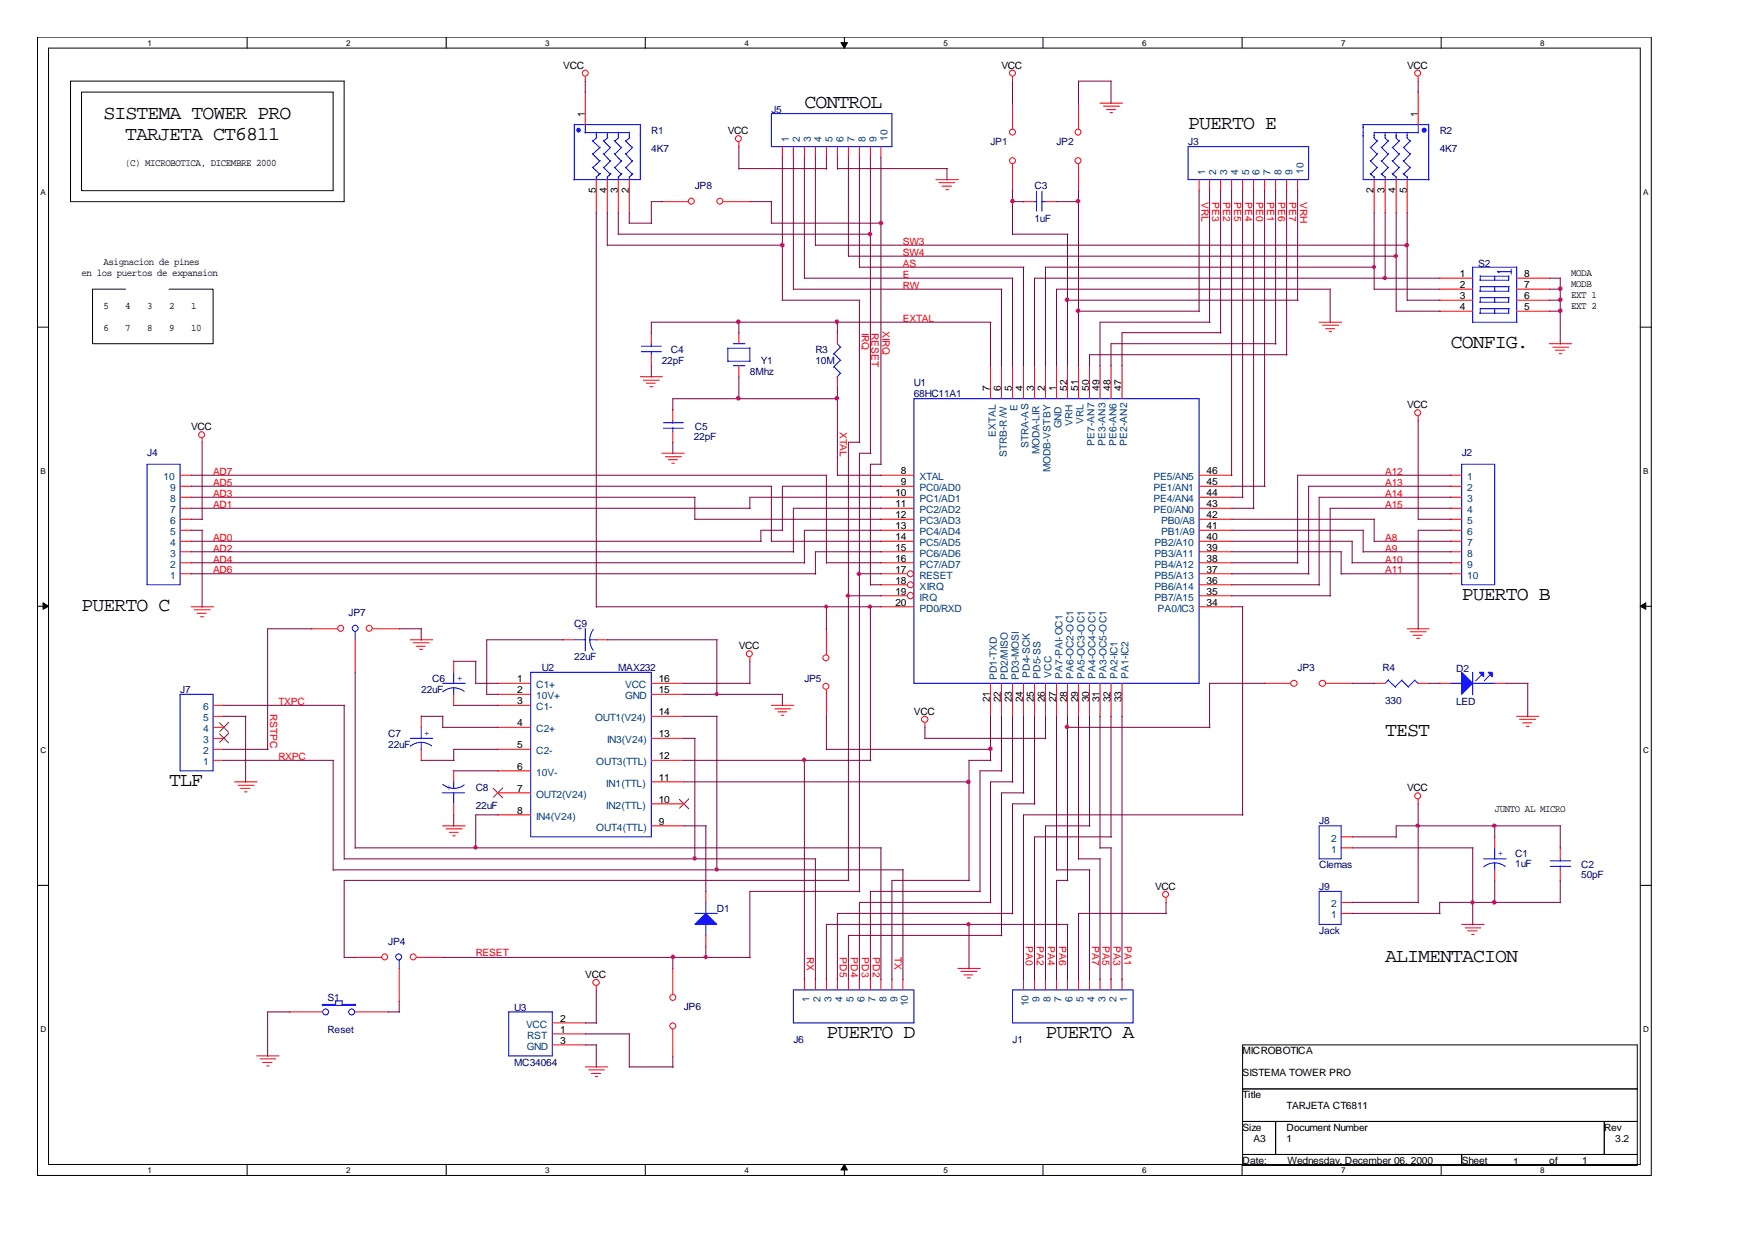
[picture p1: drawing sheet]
<svg xmlns="http://www.w3.org/2000/svg" width="297mm" height="210mm" viewBox="0 0 297 210" stroke-linecap="round" stroke-linejoin="round" font-family="sans-serif">
<g fill="none" stroke="#000" stroke-width=".17">
<path d="M6.3 6.3h273.2v192.7h-273.2zM8.2 8.1h269.4v189h-269.4zM11.9 13.7h46.4v20.4h-46.4zM13.8 15.6h42.6v16.7h-42.6zM41.8 6.3v1.8M75.5 6.3v1.8M109.2 6.3v1.8M142.9 6.3v1.8M176.5 6.3v1.8M210.2 6.3v1.8M243.9 6.3v1.8M6.3 55.4h1.9"/>
<path d="M21.3 49h-5.6v9.2h20.4v-9.2h-7.5M277.6 55.4h1.9M6.3 102.6h1.9M277.6 102.6h1.9M6.3 149.9h1.9M277.6 149.9h1.9M210.3 176.9h66.8v20.4h-66.8zM41.8 197.1v1.9M75.5 197.1v1.9M109.2 197.1v1.9M142.9 197.1v1.9M176.5 197.1v1.9"/>
<path d="M210.2 197.1v1.9M210.3 184.3h66.8M210.3 189.8h66.8M210.3 195.4h66.8M215.9 189.8v5.6M243.9 197.1v1.9M247.4 195.4v1.9M271.5 189.8v5.6"/>
</g>
<g fill="#000" stroke="#000" stroke-width=".17">
<path d="M142.3 7.2h1.1l-.5 .9z" fill-rule="evenodd"/>
<path d="M7.3 102l.9 .6-.9 .5z" fill-rule="evenodd"/>
<path d="M277.6 102.6l1-.6v1.1z" fill-rule="evenodd"/>
<path d="M142.9 197.1l.5 .9h-1.1z" fill-rule="evenodd"/>
</g>
<g fill="none" stroke="#f00" stroke-width=".17">
<path d="M99.1 13v.8M99.1 15.5v5.6M171.4 13v.8M171.4 17.4v4.5M182.5 17.4v4.5M186.2 17.5h3.8M186.8 18h2.7M187.3 18.6h1.5M187.9 19.1h.4M240 13v.8M240 15.5v5.6M100.9 30.4v5.7"/>
<path d="M102.8 30.4v5.7M104.6 30.4v5.7M106.5 30.4v5.7M111.9 34.1h4.6M122.4 34.1h4.6M125.1 24.1v.8M132.4 24.8v2M134.3 24.8v2M136.1 24.8v2M138 24.8v2M139.9 24.8v2M141.7 24.8v2"/>
<path d="M143.6 24.8v2M145.5 24.8v2M147.3 24.8v2M149.1 24.8v2M158.4 30.4h3.8M158.9 30.9h2.7M159.4 31.5h1.6M160.1 32.1h.4M171.4 27.8v4.6M173.1 34.1h2M177 34.1h1.9M182.5 27.8v4.6"/>
<path d="M202.9 30.4v2M204.7 30.4v2M206.6 30.4v2M208.4 30.4v2M210.3 30.4v2M212.2 30.4v2M214 30.4v2M215.9 30.4v2M217.8 30.4v2M219.6 30.4v2M232.6 30.4v5.7M234.4 30.4v5.7"/>
<path d="M236.3 30.4v5.7M238.2 30.4v5.7M110.2 56.2v2M125.1 56.2v2M141.7 56.2v2M223.3 54.5h3.8M223.9 55h2.7M224.4 55.6h1.5M225 56.1h.4M243.6 47.1h5.7M243.6 49h5.7M243.6 50.8h5.7"/>
<path d="M243.6 52.7h5.7M256.7 47.1h5.6M256.7 49h5.6M256.7 50.8h5.6M256.7 52.7h5.6M262.2 58.2h3.8M262.8 58.8h2.7M263.2 59.3h1.6M263.9 59.9h.4M34.2 74.2v.7M108.4 63.8h3.7M108.9 64.4h2.7"/>
<path d="M109.4 64.9h1.5M110 65.5h.5M110.2 60v2M112 76.7h3.8M112.6 77.3h2.7M113.1 77.8h1.5M113.7 78.4h.4M113.9 69.3v1.9M113.9 73.1v1.8M125.1 61.9v2M141.7 63.8v1.9M167.6 61.8v5.7"/>
<path d="M169.5 61.8v5.7M171.4 61.8v5.7M173.2 61.8v5.7M175.1 61.8v5.7M177 61.8v5.7M178.8 61.8v5.7M180.7 61.8v5.7M182.5 61.8v5.7M184.4 61.8v5.7M186.2 61.8v5.7M188 61.8v5.7M189.9 61.8v5.7"/>
<path d="M240 70.5v.8M30.5 80.4h1.9M30.5 82.3h1.9M30.5 84.2h1.9M30.5 86h1.9M30.5 87.9h1.9M30.5 89.8h1.9M30.5 91.6h1.9M30.5 93.4h1.9M30.5 95.3h1.9M30.5 97.1h1.9M149 80.4h5.7"/>
<path d="M149 82.3h5.7M149 84.2h5.7M149 86h5.7M149 87.9h5.7M149 89.8h5.7M149 91.6h5.7M149 93.4h5.7M149 95.3h5.7M149 97.1h4.6M149 99h4.6M202.9 80.4h5.6M202.9 82.3h5.6"/>
<path d="M202.9 84.2h5.6M202.9 86h5.6M202.9 87.9h5.6M202.9 89.8h5.6M202.9 91.6h5.6M202.9 93.4h5.6M202.9 95.3h5.6M202.9 97.1h5.6M202.9 99h5.6M245.4 80.4h2M245.4 82.3h2M245.4 84.2h2"/>
<path d="M245.4 86h2M245.4 87.9h2M245.4 89.8h2M245.4 91.6h2M245.4 93.4h2M245.4 95.3h2M245.4 97.1h2M32.3 102.7h3.9M32.9 103.2h2.7M33.4 103.8h1.5M34 104.4h.5M36.1 119.4h1.8"/>
<path d="M52.7 106.4h4.4M60.1 108.3v5.6M63.1 106.4h4.5M69.4 108.3h3.8M69.9 108.8h2.7M70.4 109.4h1.6M71 109.9h.5M76.8 111.9v1.9M76.8 117.5v2M84.2 119.4h5.6M84.2 115.7h5.6M84.2 117.5h5.6"/>
<path d="M95.2 108.3h2M100.9 108.3h2M110.2 115.7h5.6M110.2 117.5h5.6M126.9 111.3v.7M130.6 119.4h3.8M131.1 120h2.8M139.9 106.4v4.4M139.9 116.8v4.5M149 102.7h5.7M149 100.9h4.6M167.6 115.7v5.6"/>
<path d="M169.5 115.7v5.6M171.4 115.7v5.6M173.2 115.7v5.6M175.1 115.7v5.6M177 115.7v5.6M178.8 115.7v5.6M180.7 115.7v5.6M182.5 115.7v5.6M184.4 115.7v5.6M186.2 115.7v5.6M188 115.7v5.6M189.9 115.7v5.6"/>
<path d="M202.9 102.7h5.6M202.9 100.9h5.6M214 115.7h4.4M224.5 115.7h4.4M232.5 115.7h1.9M238.2 106.4h3.7M238.7 106.9h2.7M239.2 107.5h1.5M239.8 108h.5M240 115.7h1.9M243.6 115.7h1.9M253 115.7h1.9"/>
<path d="M36.1 121.3h1.8M36.1 128.7h1.8M36.1 126.8h1.8M36.1 125h1.8M36.1 123.1h1.8M39.7 132.3h3.8M40.3 132.9h2.7M40.7 133.4h1.6M41.4 134h.4M71.3 121.2v1.9M71.3 126.8v2M74.9 139.8h3.8"/>
<path d="M76.8 130.4v1.9M76.8 136.1v1.9M84.2 126.8h5.6M84.2 123.1h5.6M84.2 130.5h5.6M84.2 134.2h5.6M84.2 137.9h5.6M110.2 132.3h5.6M110.2 121.3h5.6M110.2 139.8h5.6M110.2 128.7h5.6M110.2 125h5.6"/>
<path d="M110.2 136.1h5.6M131.7 120.5h1.5M132.2 121.1h.5M156.5 122.4v.8M240 135.3v.9M256.7 121.3h3.7M257.2 121.8h2.7M257.7 122.4h1.5M258.3 123h.5M75.5 140.3h2.7M76 140.9h1.6M76.6 141.5h.4"/>
<path d="M119.5 150.8v2M119.5 158.3v2M197.4 152v.8M227 143.5h1.9M227 141.7h1.9M227 154.6h1.9M227 152.8h1.9M247.4 156.5h3.8M248 157.1h2.6M248.4 157.6h1.6M249.1 158.2h.4M253 141.6v1.9"/>
<path d="M253 147.2v1.9M264.1 143.4v2M264.1 147.2v1.9M43.4 178.7h3.8M44 179.3h2.7M44.4 179.8h1.7M48.9 171.3h5.7M60 162.1h4.6M60.1 171.3h5.7M67.6 163.9v5.6M70.5 162.1h4.5M93.5 173.2h5.6"/>
<path d="M93.5 175h5.6M93.5 176.9h5.6M100.9 166.9v.8M113.9 163.8v4.5M113.9 174.3v4.5M136.1 165.7v1.9M138 165.7v1.9M139.9 165.7v1.9M141.7 165.7v1.9M143.6 165.7v1.9M145.5 165.7v1.9M147.3 165.7v1.9"/>
<path d="M149.1 165.7v1.9M151 165.7v1.9M152.8 165.7v1.9M162.1 163.9h3.8M162.6 164.4h2.8M163.2 165h1.5M163.7 165.5h.6M173.2 165.7v1.9M175.1 165.7v1.9M177 165.7v1.9M178.8 165.7v1.9M180.7 165.7v1.9"/>
<path d="M182.5 165.7v1.9M184.4 165.7v1.9M186.2 165.7v1.9M188 165.7v1.9M189.9 165.7v1.9M45.1 180.4h.5M99.1 180.6h3.8M99.7 181.1h2.6M100.1 181.7h1.6M100.8 182.2h.4"/>
<circle cx="99.1" cy="12.4" r=".5"/>
<circle cx="171.4" cy="12.4" r=".5"/>
<circle cx="240" cy="12.4" r=".5"/>
<circle cx="117" cy="34.1" r=".5"/>
<circle cx="121.8" cy="34.1" r=".5"/>
<circle cx="125" cy="23.5" r=".5"/>
<circle cx="171.4" cy="22.4" r=".5"/>
<circle cx="171.4" cy="27.2" r=".5"/>
<circle cx="182.5" cy="22.4" r=".5"/>
<circle cx="182.5" cy="27.2" r=".5"/>
<circle cx="34.1" cy="73.6" r=".5"/>
<circle cx="240" cy="69.9" r=".5"/>
<circle cx="154.1" cy="97.1" r=".5"/>
<circle cx="154.1" cy="99" r=".5"/>
<circle cx="57.7" cy="106.4" r=".5"/>
<circle cx="62.5" cy="106.4" r=".5"/>
<circle cx="126.8" cy="110.7" r=".5"/>
<circle cx="139.8" cy="116.2" r=".5"/>
<circle cx="139.8" cy="111.4" r=".5"/>
<circle cx="154.1" cy="100.8" r=".53"/>
<circle cx="219" cy="115.7" r=".52"/>
<circle cx="223.8" cy="115.7" r=".52"/>
<circle cx="156.5" cy="121.8" r=".52"/>
<circle cx="240" cy="134.7" r=".5"/>
<circle cx="197.3" cy="151.4" r=".5"/>
<circle cx="65.1" cy="162" r=".5"/>
<circle cx="69.9" cy="162" r=".5"/>
<circle cx="100.9" cy="166.3" r=".52"/>
<circle cx="113.9" cy="173.7" r=".5"/>
<circle cx="113.9" cy="168.8" r=".5"/>
</g>
<g fill="none" stroke="#00f" stroke-width=".17">
<path d="M130.6 19.2h20.4v5.6h-20.4zM97.2 21.1h11.3M97.2 21v9.5M99 22.5h7.5M99.1 21.1v1.4M100.2 28.3l1.3 1.2M100.2 26l1.3 1.3M100.2 23.8l1.3 1.2M100.9 22.4v1M100.9 29.9v.5M101 23.3l-.7 .6M101.3 29.6l.3-.2-.7 .6"/>
<path d="M101.6 27.2l-1.3 1.2M101.6 24.9l-1.3 1.2M102.1 28.3l1.2 1.2M102.1 26l1.2 1.3M102.1 23.8l1.2 1.2M102.8 22.5v.9M102.8 29.9v.5M102.9 23.3l-.7 .6M103.4 29.4l-.6 .6M103.4 27.2l-1.2 1.2M103.4 24.9l-1.2 1.2M104 28.3l1.2 1.2"/>
<path d="M104 26l1.2 1.3M104 23.8l1.2 1.2M104.6 22.4v1M104.6 29.9v.5M104.7 23.3l-.6 .6M105.2 29.4l-.6 .6M105.2 27.2l-1.1 1.2M105.2 24.9l-1.1 1.2M105.8 28.3l1.2 1.2M105.8 26l1.2 1.3M105.8 23.8l1.2 1.2M106.5 22.4v1"/>
<path d="M106.5 29.9v.5M106.6 23.3l-.7 .6M107.1 29.4l-.6 .6M107.1 27.2l-1.2 1.2M107.1 24.9l-1.2 1.2M108.4 21.1v9.3h-11.3M175.1 34.1h.4M175.4 32.4v3.3M176.3 34.1h.7M176.4 32.4v3.3M201.1 24.8h20.4v5.6h-20.4zM230.6 21.1h11.2"/>
<path d="M230.7 21.1v9.3h11.2M231.9 27.2l1.2 1.2M231.9 24.9l1.2 1.2M232.2 29.6l-.3-.2 .7 .6M232.5 23.3l.6 .6M232.6 22.4v1M232.6 29.9v.5M232.6 22.5h7.5M233.2 28.3l-1.2 1.2M233.2 26l-1.2 1.3M233.2 23.8l-1.2 1.2M233.8 27.2l1.1 1.2"/>
<path d="M233.8 24.9l1.1 1.2M234 29.6l-.2-.2 .6 .6M234.4 23.3l.5 .6M234.4 22.4v1M234.4 29.9v.5M235 28.3l-1.2 1.2M235 26l-1.2 1.3M235 23.8l-1.2 1.2M235.6 27.2l1.2 1.2M235.6 24.9l1.2 1.2M235.9 29.6l-.3-.2 .7 .6M236.2 23.3l.6 .6"/>
<path d="M236.3 22.5v.9M236.3 29.9v.5M236.9 28.3l-1.2 1.2M236.9 26l-1.2 1.3M236.9 23.8l-1.2 1.2M237.5 27.2l1.2 1.2M237.5 24.9l1.2 1.2M237.7 29.6l-.2-.2 .7 .6M238.1 23.3l.6 .6M238.2 22.4v1M238.2 29.9v.5M238.8 28.3l-1.2 1.2"/>
<path d="M238.8 26l-1.2 1.3M238.8 23.8l-1.2 1.2M240 21.1v1.4M241.8 21v9.5M108.5 59.5h3.4M108.5 58.6h3.4M110.2 58.2v.5M110.2 59.5v.5M123.1 58.9h3.8M123.2 58.9v2.3M124.1 58.2h2M126.9 58.9v2.2"/>
<path d="M141.1 59.9l1.2 1.2M141.7 58.2l.6 .7M142.2 58.8l-1.1 1.2M249.2 45.2h7.5M249.3 45.2v9.4M249.3 54.5h7.5M250.4 47.4h5M250.4 49.3h5M250.4 51.2h5M250.4 53h5M250.5 46.8h4.9M250.5 46.7v.7"/>
<path d="M250.5 48.4v.9M250.5 50.3v.9M250.5 52.2v.8M250.5 48.5h4.9M250.5 50.4h4.9M250.5 52.3h4.9M253 46.8v.7M253 48.5v.9M253 50.4v.8M253 52.3v.8M253.4 45.9l.3 .3M253.5 46h2.4"/>
<path d="M255.4 46.8v.7M255.4 48.5v.9M255.4 50.4v.8M255.4 52.3v.8M255.8 45.6v.8M256.7 45.1v9.4M24.9 78.6h5.6v20.4h-5.6zM112.3 72.5h3.4M112.3 71.6h3.4M113.9 71.2v.4M113.9 72.4v.7M123.2 61.1h3.8"/>
<path d="M124.1 61.9h2M141.1 62.1l1.2 1.2M142.2 61l-1.1 1.2M142.2 63.2l-.6 .7M154.7 67.5h48.2v48.2h-48.2zM247.4 78.6h5.6v20.4h-5.6zM30.5 117.5h5.6v13h-5.6zM60.1 106.9v1.4M74.9 115.7h3.8M76.8 116.4l.8 .1 1 .5M76.8 116.4l-.8 .1-1.1 .6M76.8 113.8v2"/>
<path d="M76.8 116.4v1.2M89.8 113.8h20.4v27.9h-20.4zM97.2 108.3h1.9M99.1 106.4v3.8M99.8 108.3l.2 1.1 .4 .7M99.8 108.3h1.2M100.4 106.5l-.5 1-.1 .8M234.9 115.2l1.3 1.1M235 115.1l-.6 .6M237.2 115.2l1.2 1.1M237.3 115.1l-1.2 1.2M239.4 115.2l.7 .6"/>
<path d="M239.5 115.1l-1.2 1.2M245.5 115.7h2M249.3 113.8v3.8M249.3 115.7h3.8M250.8 114.2l-1 1M252.2 114.2l-1 1M69.4 125h3.8M71.3 125.7l.8 .1 1 .5M71.3 125.7l-.8 .1-1.1 .5M71.3 123.1v2M71.3 125.7v1.2M74.8 134.2h3.9"/>
<path d="M74.9 132.8l1.1 .5 .8 .1M76.8 132.3v1.1M76.8 134.1v2M78.6 132.9l-.7 .3-1.1 .2M223.3 139.8h3.7v5.6h-3.7zM117.6 154.6h3.8M119.5 152.7v1.9M119.5 156.4v1.9M223.3 150.9h3.7v5.6h-3.7zM251.1 145.4h3.8M253 146.1l.8 .1 1 .5M253 146.1l-.8 .1-1.1 .5"/>
<path d="M253 143.5v2M253 146.1v1.2M262.4 146.7h3.5M262.4 145.7h3.5M264.1 145.4v.4M264.1 146.6v.6M54.5 170h2.3M54.6 170.2h5.6M54.6 170v.3M56.7 169.4h1.2M56.8 169.4v.7M57.8 170h2.3"/>
<path d="M57.9 169.3v.7M60.1 169.9v.3M67.6 162.5v1.4M86.1 171.3h7.4v7.4h-7.4zM134.3 167.6h20.4v5.6h-20.4zM171.4 167.6h20.4v5.6h-20.4z"/>
<circle cx="60.1" cy="106.4" r=".5"/>
<circle cx="55.1" cy="171.3" r=".5"/>
<circle cx="59.5" cy="171.3" r=".5"/>
<circle cx="67.5" cy="162" r=".5"/>
</g>
<path d="M37.2 124.2l1.5 1.5M37.2 122.4l1.5 1.6M38.7 124.1l-1.5 1.6M38.7 122.3l-1.5 1.6M83.5 133.4l1.6 1.7M85.1 133.4l-1.6 1.6M115 135.3l1.6 1.6M116.6 135.2l-1.6 1.6" fill="none" stroke="#804000" stroke-width=".17"/>
<g fill="#00f" stroke="#00f" stroke-width=".17">
<path d="M117.6 156.5l1.9-1.9 1.8 1.9z" fill-rule="evenodd"/>
<path d="M247.4 113.8l1.9 1.9-1.9 1.8z" fill-rule="evenodd"/>
<path d="M250.4 113.8h.7v.8z" fill-rule="evenodd"/>
<path d="M251.9 113.8h.7v.8z" fill-rule="evenodd"/>
<circle cx="241.1" cy="22" r=".33"/>
<circle cx="97.9" cy="22" r=".31"/>
</g>
<g fill="none" stroke="#800040" stroke-width=".17">
<path d="M99.1 13.7v2M171.4 13.7v3.8M188 13.7v3.8M188.1 13.7h-5.6v3.8M240 13.7v2M100.9 36v66.8M102.8 36v5.6M104.6 39.6h42.8M104.6 36v3.7M106.5 37.8h3.8M106.5 36v1.9M112.1 34.1h-1.9v3.8"/>
<path d="M125.1 28.5h14.9M125.1 24.8v3.8M126.9 34.1h3.7M130.6 37.8h18.6M130.6 34.1v3.8M132.4 26.7v24.2M134.3 26.7v22.3M136.1 26.7v20.5M138 26.7v14.9M139.9 26.7v1.9M141.7 28.5h18.7M141.7 26.7v1.9"/>
<path d="M143.6 26.7v16.7M145.5 26.7v18.6M147.3 26.7v50.1M149.1 26.7v52M160.3 28.5v2M171.4 34.1h1.9M171.4 39.6h9.4M171.4 32.3v7.4M178.8 34.1h3.8M180.7 39.6v22.4M182.5 32.3v29.7M202.9 32.3v20.5"/>
<path d="M204.7 32.3v22.3M206.6 32.3v24.1M208.4 32.3v48.2M210.3 32.3v52M212.2 32.3v53.8M214 32.3v50.1M215.9 32.3v26M217.8 32.3v27.8M219.6 32.3v18.6M232.6 36v13M234.4 36v11.2M236.3 36v16.8"/>
<path d="M238.2 36v14.9M102.8 41.5h29.7M125.1 54.5v1.9M132.4 50.8h13.1M134.3 49h35.3M136.1 47.1h35.3M138 41.5h100.3M141.7 54.5v1.9M143.6 43.4h92.8M145.5 45.2h27.8M145.5 50.8v24.1M167.6 54.5v7.5"/>
<path d="M167.7 54.5h-57.5v1.9M169.5 49v13M171.4 47.1v14.9M173.2 45.2v16.8M180.7 50.8h39M182.5 52.7h20.5M204.8 54.5h-18.6v7.5M206.7 56.3h-16.8v5.7M216 58.2h-28v3.8M225.1 49v5.6M225.2 49h-46.4v13M232.6 49h11.2"/>
<path d="M232.7 45.2h-55.7v16.8M236.3 52.7h7.5M238.2 50.8h5.6M243.8 47.1h-68.7v14.9M262.2 47.1h2M262.2 49h2M262.2 50.8h2M262.2 52.7h2M264.1 47.1v11.2M34.2 74.9v13.1M110.2 61.9v2M113.9 74.9v1.9"/>
<path d="M125.1 63.8v3.8M141.7 65.6v14.9M141.8 67.5h-27.9v1.9M145.5 74.9h-1.9v74.2M147.4 76.7h-1.9v74.3M149.2 78.6h-1.9v20.5M217.8 60h-33.4v2M240 71.2v16.8M32.3 80.4h107.7M32.3 82.3h98.3M32.3 84.2h85.4M32.3 86h94.7"/>
<path d="M32.3 87.9h2M32.3 89.8h2M32.3 91.6h96.6M32.3 93.4h102.1M32.3 95.3h103.9M32.3 97.1h105.8M34.2 89.8v13M117.6 87.9h31.6M117.6 84.2v3.8M130.6 91.6h18.6M130.6 82.3v9.4M132.5 89.8h-3.7v1.9"/>
<path d="M139.9 95.3h9.3M139.9 80.4v14.9M141.7 80.4h7.5M145.5 97.1h3.7M147.3 99h1.9M149.2 82.3h-16.8v7.5M149.2 84.2h-22.3v1.9M149.2 86h-14.9v7.5M149.2 89.8h-13.1v5.5M149.2 93.4h-11.2v3.8M208.4 82.3h5.7M208.4 84.2h2"/>
<path d="M208.4 86h3.9M208.4 87.9h24.3M208.4 89.8h22.4M208.4 91.6h20.5M208.4 93.4h18.7M208.4 95.3h11.3M208.4 97.1h13.2M208.4 99h15M227 97.1h18.6M227 93.4v3.8M228.9 95.3h16.7M228.9 91.6v3.7"/>
<path d="M230.7 93.4h14.9M230.7 89.8v3.7M232.6 91.6h13M232.6 87.9v3.8M240 87.9h5.6M245.6 80.4h-26v14.9M245.6 82.3h-24.1v14.9M245.6 84.2h-22.3v14.9M245.6 86h-20.5v14.9M245.6 89.8h-5.6v16.7M37.8 119.4h20.5M52.8 106.4h-7.5v20.5"/>
<path d="M58.3 119.4v26.1M60.1 113.8v29.8M67.6 106.4h3.8M71.3 106.4v2M76.8 111.9h3.8M76.8 119.4h7.5M80.5 115.7h3.8M80.5 111.9v3.9M82.4 117.5h1.9M95.4 108.3h-13v9.3M100.9 102.7h48.3M102.8 108.3h18.6"/>
<path d="M115.7 115.7h11.3M115.7 117.5h16.8M121.3 108.3v9.3M126.9 111.9v3.9M132.4 117.5v2M139.9 102.7v3.8M143.6 100.9h5.6M147.3 102.7v26.1M208.4 100.9h16.8M208.4 102.7h2M210.3 102.7v35.3M214.1 115.7h-9.4v7.5"/>
<path d="M228.9 115.7h3.8M241.8 115.7h2M254.8 115.7h3.9M258.6 115.7v5.6M37.8 121.3h3.9M37.8 126.8h7.6M37.8 128.7h18.7M41.6 121.3v11.1M56.4 128.7v18.6M71.3 121.3h3.7M71.3 128.7h5.6M74.9 123.1h9.4"/>
<path d="M74.9 121.3v1.9M76.8 130.5h7.5M76.8 137.9v2M84.3 126.8h-7.5v2M84.3 137.9h-3.8v5.7M115.7 121.3h5.7M115.7 125h2M115.7 128.7h31.7M115.7 132.3h48.4M115.7 139.8h3.8M117.6 125v20.5M119.5 139.8v11.2"/>
<path d="M121.3 121.3v26M136.1 128.7v37.2M139.9 126.8h27.8M139.9 121.3v5.6M156.5 125h20.5M156.5 123.1v2M167.6 121.3v7.5M167.7 128.7h-3.7v20.4M169.5 121.3v9.3M169.6 130.5h-3.7v20.5M171.4 121.3v11.1M171.4 132.3h-3.8v20.5"/>
<path d="M173.2 121.3v13M173.3 134.2h-3.8v24.2M175.1 121.3v14.9M175.2 136.1h-3.8v18.6M177 121.3v3.8M178.8 121.3v26M180.7 123.1h24.1M180.7 121.3v27.8M182.5 121.3v24.2M184.4 121.3v18.6M184.5 139.8h-7.5v26.1M186.2 121.3v22.3"/>
<path d="M188 121.3v20.4M189.9 121.3v44.6M210.4 137.9h-37.2v28M240 136.1v16.7M253 139.8v1.9M264.1 139.8v3.8M264.2 139.8h-27.9v1.9M56.4 147.2h96.5M58.3 145.4h79.8M60.1 143.5h89.1M138 145.4v20.5M143.7 149h-85.4v13.2"/>
<path d="M145.5 150.9h-18.6v11.3M149.1 143.5v22.4M152.8 147.2v18.7M164 156.5v7.5M164.1 149h-13.1v16.9M165.9 150.9h-18.6v15M167.7 152.8h-22.2v13.1M169.6 158.3h-26v7.6M171.4 154.6h-29.7v11.3M178.8 147.2h5.7M180.7 156.5v9.4M180.8 149h-2v16.9"/>
<path d="M180.8 156.5h-40.9v9.4M182.5 145.4h3.8M184.4 147.2v18.7M186.2 143.5h1.9M186.2 145.4v20.5M188 143.5v22.4M188.1 141.7h-13v24.2M197.4 152.8v1.9M197.4 154.6h-14.9v11.3M228.9 141.7h7.5M228.9 143.5h20.4M228.9 152.8h11.2"/>
<path d="M228.9 154.6h14.9M249.3 143.5v13.1M253 149v3.8M264.1 149v3.8M264.2 152.8h-20.5v1.9M49.1 171.3h-3.8v7.5M58.3 162.1h1.9M65.7 171.3h1.9M67.6 169.4v2M74.9 162.1h52.1M99.1 173.2h1.9M99.1 175h7.5"/>
<path d="M99.1 176.9h1.9M100.9 167.6v5.6M100.9 176.9v3.8M106.5 175v5.7M113.9 162.1v1.9M113.9 178.7v2M119.5 160.2v2M106.5 180.6h7.5"/>
</g>
<g fill="#f0f" stroke="#f0f" stroke-width=".17">
<circle cx="149.1" cy="37.8" r=".33"/>
<circle cx="238.1" cy="41.5" r=".33"/>
<circle cx="236.2" cy="43.3" r=".31"/>
<circle cx="232.5" cy="45.2" r=".29"/>
<circle cx="234.4" cy="47" r=".31"/>
<circle cx="125" cy="54.5" r=".33"/>
<circle cx="121.3" cy="117.5" r=".29"/>
<circle cx="167.6" cy="126.8" r=".33"/>
<circle cx="163.9" cy="132.3" r=".33"/>
<circle cx="80.5" cy="143.4" r=".31"/>
<circle cx="117.5" cy="145.3" r=".31"/>
<circle cx="121.3" cy="147.2" r=".31"/>
<circle cx="163.9" cy="156.4" r=".31"/>
<circle cx="125" cy="67.4" r=".33"/>
<circle cx="141.7" cy="67.4" r=".33"/>
<circle cx="171.4" cy="34.1" r=".33"/>
<circle cx="180.6" cy="50.7" r=".33"/>
<circle cx="180.6" cy="123" r=".33"/>
<circle cx="182.5" cy="34.1" r=".33"/>
<circle cx="240" cy="139.8" r=".31"/>
<circle cx="249.2" cy="152.8" r=".31"/>
<circle cx="252.9" cy="152.8" r=".33"/>
<circle cx="264.1" cy="48.9" r=".33"/>
<circle cx="182.5" cy="52.6" r=".33"/>
<circle cx="264.1" cy="50.7" r=".33"/>
<circle cx="264.1" cy="52.6" r=".33"/>
<circle cx="141.7" cy="54.5" r=".33"/>
<circle cx="252.9" cy="139.8" r=".31"/>
<circle cx="136.1" cy="128.6" r=".31"/>
<circle cx="147.3" cy="102.7" r=".31"/>
<circle cx="139.8" cy="102.7" r=".29"/>
<circle cx="119.4" cy="162" r=".31"/>
<circle cx="147.2" cy="39.6" r=".33"/>
<circle cx="113.9" cy="162" r=".33"/>
<circle cx="143.5" cy="100.8" r=".31"/>
<circle cx="132.4" cy="41.5" r=".33"/>
<circle cx="145.4" cy="97.1" r=".33"/>
</g>
<g font-size="3.3">
<text x="17.5" y="20.1">SISTEMA TOWER PRO</text>
<text x="21.2" y="23.7">TARJETA CT6811</text>
<text x="136.1" y="18.2">CONTROL</text>
<text x="201.1" y="21.9">PUERTO E</text>
<text x="245.5" y="58.9">CONFIG.</text>
<text x="247.4" y="101.6">PUERTO B</text>
<text x="13.8" y="103.5">PUERTO C</text>
<text x="234.4" y="124.6">TEST</text>
<text x="28.6" y="133.1">TLF</text>
<text x="234.4" y="162.8">ALIMENTACION</text>
<text x="139.9" y="175.8">PUERTO D</text>
<text x="177" y="175.8">PUERTO A</text>
</g>
<g font-size="1.7">
<text x="95.3" y="11.6">VCC</text>
<text x="169.5" y="11.6">VCC</text>
<text x="238.2" y="11.6">VCC</text>
<text x="99" y="19.8" transform="rotate(-90 99 19.8)">1</text>
<text x="123.2" y="22.7">VCC</text>
<text x="239.9" y="19.8" transform="rotate(-90 239.9 19.8)">1</text>
<text x="21.2" y="28.1">(C) MICROBOTICA, DICEMBRE 2000</text>
<text x="100.8" y="32.6" transform="rotate(-90 100.8 32.6)">5</text>
<text x="102.7" y="32.6" transform="rotate(-90 102.7 32.6)">4</text>
<text x="104.6" y="32.6" transform="rotate(-90 104.6 32.6)">3</text>
<text x="106.4" y="32.6" transform="rotate(-90 106.4 32.6)">2</text>
<text x="232.5" y="32.6" transform="rotate(-90 232.5 32.6)">2</text>
<text x="234.4" y="32.6" transform="rotate(-90 234.4 32.6)">3</text>
<text x="236.2" y="32.6" transform="rotate(-90 236.2 32.6)">4</text>
<text x="238.1" y="32.6" transform="rotate(-90 238.1 32.6)">5</text>
<text x="13.8" y="46.7">en los puertos de expansion</text>
<text x="17.5" y="44.8">Asignacion de pines</text>
<text x="247.1" y="46.9">1</text>
<text x="258" y="46.9">8</text>
<text x="265.9" y="46.7">MODA</text>
<text x="17.5" y="52.3">5</text>
<text x="21.2" y="52.3">4</text>
<text x="24.9" y="52.3">3</text>
<text x="28.6" y="52.3">2</text>
<text x="32.3" y="52.3">1</text>
<text x="247.1" y="48.8">2</text>
<text x="247.1" y="50.6">3</text>
<text x="247.1" y="52.4">4</text>
<text x="258" y="48.8">7</text>
<text x="258" y="50.6">6</text>
<text x="258" y="52.4">5</text>
<text x="265.9" y="50.4">EXT 1</text>
<text x="265.9" y="52.3">EXT 2</text>
<text x="265.9" y="48.5">MODB</text>
<text x="17.5" y="56">6</text>
<text x="21.2" y="56">7</text>
<text x="24.9" y="56">8</text>
<text x="28.6" y="56">9</text>
<text x="32.3" y="56">10</text>
<text x="167.6" y="66.1" transform="rotate(-90 167.6 66.1)">7</text>
<text x="169.4" y="66.1" transform="rotate(-90 169.4 66.1)">6</text>
<text x="171.3" y="66.1" transform="rotate(-90 171.3 66.1)">5</text>
<text x="173.1" y="66.1" transform="rotate(-90 173.1 66.1)">4</text>
<text x="175" y="66.1" transform="rotate(-90 175 66.1)">3</text>
<text x="176.9" y="66.1" transform="rotate(-90 176.9 66.1)">2</text>
<text x="178.7" y="66.1" transform="rotate(-90 178.7 66.1)">1</text>
<text x="180.6" y="66.1" transform="rotate(-90 180.6 66.1)">52</text>
<text x="182.5" y="66.1" transform="rotate(-90 182.5 66.1)">51</text>
<text x="184.3" y="66.1" transform="rotate(-90 184.3 66.1)">50</text>
<text x="186.1" y="66.1" transform="rotate(-90 186.1 66.1)">49</text>
<text x="188" y="66.1" transform="rotate(-90 188 66.1)">48</text>
<text x="189.8" y="66.1" transform="rotate(-90 189.8 66.1)">47</text>
<text x="238.2" y="69.1">VCC</text>
<text x="32.3" y="72.8">VCC</text>
<text x="152.5" y="82.1">9</text>
<text x="152.5" y="80.3">8</text>
<text x="204.2" y="80.3">46</text>
<text x="204.2" y="82.1">45</text>
<text x="151.6" y="89.5">13</text>
<text x="151.6" y="87.7">12</text>
<text x="151.6" y="85.9">11</text>
<text x="151.6" y="84">10</text>
<text x="204.2" y="87.7">42</text>
<text x="204.2" y="89.5">41</text>
<text x="204.2" y="84">44</text>
<text x="204.2" y="85.9">43</text>
<text x="151.6" y="95.1">16</text>
<text x="151.6" y="93.2">15</text>
<text x="151.6" y="91.4">14</text>
<text x="204.2" y="91.4">40</text>
<text x="204.2" y="93.2">39</text>
<text x="204.2" y="95.1">38</text>
<text x="151.6" y="100.7">19</text>
<text x="151.6" y="98.8">18</text>
<text x="151.6" y="97">17</text>
<text x="204.2" y="97">37</text>
<text x="204.2" y="98.8">36</text>
<text x="204.2" y="100.7">35</text>
<text x="151.6" y="102.5">20</text>
<text x="204.2" y="102.5">34</text>
<text x="125.1" y="109.9">VCC</text>
<text x="87.5" y="115.5">1</text>
<text x="87.5" y="117.4">2</text>
<text x="87.5" y="119.2">3</text>
<text x="111.5" y="117.4">15</text>
<text x="111.5" y="115.5">16</text>
<text x="167.6" y="118.9" transform="rotate(-90 167.6 118.9)">21</text>
<text x="169.4" y="118.9" transform="rotate(-90 169.4 118.9)">22</text>
<text x="171.3" y="118.9" transform="rotate(-90 171.3 118.9)">23</text>
<text x="173.1" y="118.9" transform="rotate(-90 173.1 118.9)">24</text>
<text x="175" y="118.9" transform="rotate(-90 175 118.9)">25</text>
<text x="176.9" y="118.9" transform="rotate(-90 176.9 118.9)">26</text>
<text x="178.7" y="118.9" transform="rotate(-90 178.7 118.9)">27</text>
<text x="180.6" y="118.9" transform="rotate(-90 180.6 118.9)">28</text>
<text x="182.5" y="118.9" transform="rotate(-90 182.5 118.9)">29</text>
<text x="184.3" y="118.9" transform="rotate(-90 184.3 118.9)">30</text>
<text x="186.1" y="118.9" transform="rotate(-90 186.1 118.9)">31</text>
<text x="188" y="118.9" transform="rotate(-90 188 118.9)">32</text>
<text x="189.8" y="118.9" transform="rotate(-90 189.8 118.9)">33</text>
<text x="87.5" y="123">4</text>
<text x="111.5" y="124.8">13</text>
<text x="111.5" y="121.1">14</text>
<text x="154.7" y="121">VCC</text>
<text x="87.5" y="126.6">5</text>
<text x="87.5" y="130.3">6</text>
<text x="111.5" y="128.5">12</text>
<text x="87.5" y="134">7</text>
<text x="87.5" y="137.8">8</text>
<text x="111.5" y="135.9">10</text>
<text x="111.5" y="132.2">11</text>
<text x="238.2" y="134">VCC</text>
<text x="253" y="137.5">JUNTO AL MICRO</text>
<text x="111.5" y="139.6">9</text>
<text x="195.5" y="150.6">VCC</text>
<text x="99.1" y="165.5">VCC</text>
<text x="94.8" y="173">2</text>
<text x="94.8" y="174.9">1</text>
<text x="94.8" y="176.7">3</text>
<text x="210.3" y="178.5">MICROBOTICA</text>
<text x="210.3" y="182.2">SISTEMA TOWER PRO</text>
<text x="210.3" y="185.9">Title</text>
<text x="210.3" y="191.4">Size</text>
<text x="217.8" y="187.7">TARJETA CT6811</text>
<text x="217.8" y="191.4">Document Number</text>
<text x="271.5" y="191.4">Rev</text>
<text x="210.3" y="197">Date:</text>
<text x="212.2" y="193.3">A3</text>
<text x="217.8" y="193.3">1</text>
<text x="217.9" y="197">Wednesday, December 06, 2000</text>
<text x="247.4" y="197">Sheet</text>
<text x="256.1" y="197.2">1</text>
<text x="262.2" y="197">of</text>
<text x="267.8" y="197">1</text>
<text x="273.4" y="193.3">3.2</text>
</g>
<g font-size="1.7" fill="#000080">
<text x="110.2" y="22.7">R1</text>
<text x="130.6" y="19.1">J5</text>
<text x="243.7" y="22.7">R2</text>
<text x="110.2" y="25.7">4K7</text>
<text x="167.6" y="24.6">JP1</text>
<text x="178.8" y="24.6">JP2</text>
<text x="201.1" y="24.6">J3</text>
<text x="243.7" y="25.7">4K7</text>
<text x="117.6" y="32">JP8</text>
<text x="175.1" y="32">C3</text>
<text x="175.1" y="37.6">1uF</text>
<text x="250.2" y="45.1">S2</text>
<text x="113.5" y="59.8">C4</text>
<text x="138" y="59.8">R3</text>
<text x="112" y="61.7">22pF</text>
<text x="126.9" y="63.5">8Mhz</text>
<text x="128.8" y="61.7">Y1</text>
<text x="138" y="61.7">10M</text>
<text x="154.7" y="65.4">U1</text>
<text x="154.7" y="67.2">68HC11A1</text>
<text x="24.9" y="77.2">J4</text>
<text x="117.4" y="74.4">22pF</text>
<text x="117.6" y="72.8">C5</text>
<text x="247.4" y="77.2">J2</text>
<text x="59" y="104.3">JP7</text>
<text x="97.2" y="106.2">C9</text>
<text x="91.7" y="113.6">U2</text>
<text x="97.2" y="111.8">22uF</text>
<text x="104.6" y="113.6">MAX232</text>
<text x="219.6" y="113.6">JP3</text>
<text x="234" y="113.6">R4</text>
<text x="246.5" y="113.8">D2</text>
<text x="30.5" y="117.3">J7</text>
<text x="71.3" y="117.3">22uF</text>
<text x="73.2" y="115.4">C6</text>
<text x="136.1" y="115.4">JP5</text>
<text x="234.4" y="119.1">330</text>
<text x="246.5" y="119.3">LED</text>
<text x="65.7" y="124.7">C7</text>
<text x="65.7" y="126.6">22uF</text>
<text x="80.5" y="134">C8</text>
<text x="80.5" y="136.9">22uF</text>
<text x="223.3" y="139.5">J8</text>
<text x="223.3" y="147">Clemas</text>
<text x="256.5" y="145.1">C1</text>
<text x="256.5" y="146.7">1uF</text>
<text x="267.6" y="147">C2</text>
<text x="267.6" y="148.6">50pF</text>
<text x="121.3" y="154.4">D1</text>
<text x="223.3" y="150.6">J9</text>
<text x="65.7" y="159.9">JP4</text>
<text x="223.3" y="158.1">Jack</text>
<text x="55.5" y="169.4">S1</text>
<text x="87" y="171.2">U3</text>
<text x="115.7" y="171">JP6</text>
<text x="55.5" y="174.9">Reset</text>
<text x="134.3" y="176.6">J6</text>
<text x="171.4" y="176.6">J1</text>
<text x="87" y="180.5">MC34064</text>
</g>
<g font-size="1.7" fill="#004080">
<text x="150.2" y="23.9" transform="rotate(-90 150.2 23.9)">10</text>
<text x="133.5" y="24.1" transform="rotate(-90 133.5 24.1)">1</text>
<text x="135.4" y="24.1" transform="rotate(-90 135.4 24.1)">2</text>
<text x="137.2" y="24.1" transform="rotate(-90 137.2 24.1)">3</text>
<text x="139" y="24.1" transform="rotate(-90 139 24.1)">4</text>
<text x="140.9" y="24.1" transform="rotate(-90 140.9 24.1)">5</text>
<text x="142.7" y="24.1" transform="rotate(-90 142.7 24.1)">6</text>
<text x="144.6" y="24.1" transform="rotate(-90 144.6 24.1)">7</text>
<text x="146.5" y="24.1" transform="rotate(-90 146.5 24.1)">8</text>
<text x="148.3" y="24.1" transform="rotate(-90 148.3 24.1)">9</text>
<text x="204" y="29.6" transform="rotate(-90 204 29.6)">1</text>
<text x="205.8" y="29.6" transform="rotate(-90 205.8 29.6)">2</text>
<text x="207.7" y="29.6" transform="rotate(-90 207.7 29.6)">3</text>
<text x="209.5" y="29.6" transform="rotate(-90 209.5 29.6)">4</text>
<text x="211.4" y="29.6" transform="rotate(-90 211.4 29.6)">5</text>
<text x="213.2" y="29.6" transform="rotate(-90 213.2 29.6)">6</text>
<text x="215.1" y="29.6" transform="rotate(-90 215.1 29.6)">7</text>
<text x="216.9" y="29.6" transform="rotate(-90 216.9 29.6)">8</text>
<text x="218.8" y="29.6" transform="rotate(-90 218.8 29.6)">9</text>
<text x="220.6" y="29.5" transform="rotate(-90 220.6 29.5)">10</text>
<text x="172.2" y="69.5" transform="rotate(-90 172.2 69.5)">E</text>
<text x="183.4" y="71.7" transform="rotate(-90 183.4 71.7)">VRL</text>
<text x="168.6" y="73.9" transform="rotate(-90 168.6 73.9)">EXTAL</text>
<text x="170.4" y="77.3" transform="rotate(-90 170.4 77.3)">STRB-R /W</text>
<text x="174.1" y="75.8" transform="rotate(-90 174.1 75.8)">STRA-AS</text>
<text x="175.9" y="76.9" transform="rotate(-90 175.9 76.9)">MODA-LIR</text>
<text x="179.7" y="72.5" transform="rotate(-90 179.7 72.5)">GND</text>
<text x="181.5" y="72.2" transform="rotate(-90 181.5 72.2)">VRH</text>
<text x="185.3" y="75.5" transform="rotate(-90 185.3 75.5)">PE7-AN7</text>
<text x="187.1" y="75.5" transform="rotate(-90 187.1 75.5)">PE3-AN3</text>
<text x="189" y="75.5" transform="rotate(-90 189 75.5)">PE6-AN6</text>
<text x="190.8" y="75.5" transform="rotate(-90 190.8 75.5)">PE2-AN2</text>
<text x="27.7" y="81.3">10</text>
<text x="28.8" y="83.2">9</text>
<text x="155.6" y="83.2">PC0/AD0</text>
<text x="155.6" y="81.3">XTAL</text>
<text x="177.8" y="79.9" transform="rotate(-90 177.8 79.9)">MODB-VSTBY</text>
<text x="195.2" y="81.3">PE5/AN5</text>
<text x="195.2" y="83.2">PE1/AN1</text>
<text x="248.3" y="81.3">1</text>
<text x="248.3" y="83.2">2</text>
<text x="28.8" y="88.7">6</text>
<text x="28.8" y="86.9">7</text>
<text x="28.8" y="85">8</text>
<text x="155.6" y="88.7">PC3/AD3</text>
<text x="155.6" y="86.9">PC2/AD2</text>
<text x="155.6" y="85">PC1/AD1</text>
<text x="195.2" y="85">PE4/AN4</text>
<text x="195.2" y="86.9">PE0/AN0</text>
<text x="196.5" y="88.7">PB0/A8</text>
<text x="248.3" y="85">3</text>
<text x="248.3" y="86.9">4</text>
<text x="248.3" y="88.7">5</text>
<text x="28.8" y="94.3">3</text>
<text x="28.8" y="92.5">4</text>
<text x="28.8" y="90.6">5</text>
<text x="155.6" y="94.3">PC6/AD6</text>
<text x="155.6" y="92.5">PC5/AD5</text>
<text x="155.6" y="90.6">PC4/AD4</text>
<text x="195.4" y="92.5">PB2/A10</text>
<text x="195.4" y="94.3">PB3/A11</text>
<text x="196.5" y="90.6">PB1/A9</text>
<text x="248.3" y="90.6">6</text>
<text x="248.3" y="92.5">7</text>
<text x="248.3" y="94.3">8</text>
<text x="28.8" y="98">1</text>
<text x="28.8" y="96.2">2</text>
<text x="155.6" y="101.7">IRQ</text>
<text x="155.6" y="99.8">XIRQ</text>
<text x="155.6" y="98">RESET</text>
<text x="155.6" y="96.2">PC7/AD7</text>
<text x="195.4" y="96.2">PB4/A12</text>
<text x="195.4" y="98">PB5/A13</text>
<text x="195.4" y="99.8">PB6/A14</text>
<text x="195.4" y="101.7">PB7/A15</text>
<text x="248.3" y="96.2">9</text>
<text x="248.3" y="98">10</text>
<text x="155.6" y="103.6">PD0/RXD</text>
<text x="195.9" y="103.6">PA0/IC3</text>
<text x="90.8" y="116.5">C1+</text>
<text x="90.8" y="118.4">10V+</text>
<text x="105.8" y="118.4">GND</text>
<text x="105.8" y="116.5">VCC</text>
<text x="168.7" y="115.2" transform="rotate(-90 168.7 115.2)">PD1-TXD</text>
<text x="170.6" y="115.2" transform="rotate(-90 170.6 115.2)">PD2/MISO</text>
<text x="172.5" y="115.2" transform="rotate(-90 172.5 115.2)">PD3-MOSI</text>
<text x="174.3" y="114.7" transform="rotate(-90 174.3 114.7)">PD4-SCK</text>
<text x="176.1" y="114.9" transform="rotate(-90 176.1 114.9)">PD5-SS</text>
<text x="178" y="114.7" transform="rotate(-90 178 114.7)">VCC</text>
<text x="179.8" y="114.9" transform="rotate(-90 179.8 114.9)">PA7-PAI- OC1</text>
<text x="181.7" y="114.9" transform="rotate(-90 181.7 114.9)">PA6-OC2-OC1</text>
<text x="183.6" y="114.9" transform="rotate(-90 183.6 114.9)">PA5-OC3-OC1</text>
<text x="185.4" y="114.9" transform="rotate(-90 185.4 114.9)">PA4-OC4-OC1</text>
<text x="187.3" y="114.9" transform="rotate(-90 187.3 114.9)">PA3-OC5-OC1</text>
<text x="189.1" y="114.9" transform="rotate(-90 189.1 114.9)">PA2-IC1</text>
<text x="191" y="114.9" transform="rotate(-90 191 114.9)">PA1-IC2</text>
<text x="34.4" y="125.8">3</text>
<text x="34.4" y="124">4</text>
<text x="34.4" y="122.1">5</text>
<text x="34.4" y="120.2">6</text>
<text x="90.8" y="120.2">C1-</text>
<text x="90.8" y="124">C2+</text>
<text x="100.8" y="122.1">OUT1(V24)</text>
<text x="102.8" y="125.8">IN3(V24)</text>
<text x="34.4" y="129.6">1</text>
<text x="34.4" y="127.7">2</text>
<text x="90.8" y="127.7">C2-</text>
<text x="90.8" y="131.4">10V-</text>
<text x="100.9" y="129.6">OUT3(TTL)</text>
<text x="90.8" y="135.1">OUT2(V24)</text>
<text x="102.6" y="136.9">IN2(TTL)</text>
<text x="102.6" y="133.3">IN1(TTL)</text>
<text x="90.8" y="138.8">IN4(V24)</text>
<text x="100.9" y="140.6">OUT4(TTL)</text>
<text x="225.3" y="142.5">2</text>
<text x="225.3" y="144.4">1</text>
<text x="225.3" y="155.5">1</text>
<text x="225.3" y="153.6">2</text>
<text x="137" y="169.6" transform="rotate(-90 137 169.6)">1</text>
<text x="138.9" y="169.6" transform="rotate(-90 138.9 169.6)">2</text>
<text x="140.7" y="169.6" transform="rotate(-90 140.7 169.6)">3</text>
<text x="142.6" y="169.6" transform="rotate(-90 142.6 169.6)">4</text>
<text x="144.4" y="169.6" transform="rotate(-90 144.4 169.6)">5</text>
<text x="146.3" y="169.6" transform="rotate(-90 146.3 169.6)">6</text>
<text x="148.2" y="169.6" transform="rotate(-90 148.2 169.6)">7</text>
<text x="150" y="169.6" transform="rotate(-90 150 169.6)">8</text>
<text x="151.9" y="169.6" transform="rotate(-90 151.9 169.6)">9</text>
<text x="153.7" y="170.4" transform="rotate(-90 153.7 170.4)">10</text>
<text x="174.1" y="170.4" transform="rotate(-90 174.1 170.4)">10</text>
<text x="175.9" y="169.6" transform="rotate(-90 175.9 169.6)">9</text>
<text x="177.8" y="169.6" transform="rotate(-90 177.8 169.6)">8</text>
<text x="179.7" y="169.6" transform="rotate(-90 179.7 169.6)">7</text>
<text x="181.5" y="169.6" transform="rotate(-90 181.5 169.6)">6</text>
<text x="183.4" y="169.6" transform="rotate(-90 183.4 169.6)">5</text>
<text x="185.3" y="169.6" transform="rotate(-90 185.3 169.6)">4</text>
<text x="187.1" y="169.6" transform="rotate(-90 187.1 169.6)">3</text>
<text x="189" y="169.6" transform="rotate(-90 189 169.6)">2</text>
<text x="190.8" y="169.6" transform="rotate(-90 190.8 169.6)">1</text>
<text x="89.1" y="174">VCC</text>
<text x="89.2" y="177.7">GND</text>
<text x="89.2" y="175.9">RST</text>
</g>
<g font-size="1.7" fill="#f00">
<text x="203.4" y="34.1" transform="rotate(90 203.4 34.1)">VRL</text>
<text x="205.1" y="34.1" transform="rotate(90 205.1 34.1)">PE3</text>
<text x="207" y="34.1" transform="rotate(90 207 34.1)">PE2</text>
<text x="208.9" y="34.1" transform="rotate(90 208.9 34.1)">PE5</text>
<text x="210.7" y="34.1" transform="rotate(90 210.7 34.1)">PE4</text>
<text x="212.6" y="34.1" transform="rotate(90 212.6 34.1)">PE0</text>
<text x="214.5" y="34.1" transform="rotate(90 214.5 34.1)">PE1</text>
<text x="216.3" y="34.1" transform="rotate(90 216.3 34.1)">PE6</text>
<text x="218.2" y="34.1" transform="rotate(90 218.2 34.1)">PE7</text>
<text x="220" y="34.1" transform="rotate(90 220 34.1)">VRH</text>
<text x="152.8" y="41.4">SW3</text>
<text x="152.8" y="43.3">SW4</text>
<text x="152.8" y="45.1">AS</text>
<text x="152.8" y="47">E</text>
<text x="152.8" y="48.9">RW</text>
<text x="145.9" y="56.3" transform="rotate(90 145.9 56.3)">IRQ</text>
<text x="147.5" y="56.3" transform="rotate(90 147.5 56.3)">RESET</text>
<text x="149.4" y="56" transform="rotate(90 149.4 56)">XIRQ</text>
<text x="152.8" y="54.5">EXTAL</text>
<text x="142.2" y="73.1" transform="rotate(90 142.2 73.1)">XTAL</text>
<text x="36.1" y="80.4">AD7</text>
<text x="36.1" y="82.2">AD5</text>
<text x="234.4" y="80.4">A12</text>
<text x="234.4" y="82.2">A13</text>
<text x="36.1" y="84.1">AD3</text>
<text x="36.1" y="86">AD1</text>
<text x="234.4" y="84.1">A14</text>
<text x="234.4" y="86">A15</text>
<text x="36.1" y="93.4">AD2</text>
<text x="36.1" y="95.3">AD4</text>
<text x="36.1" y="91.5">AD0</text>
<text x="234.4" y="91.5">A8</text>
<text x="234.4" y="95.3">A10</text>
<text x="234.4" y="93.4">A9</text>
<text x="36.1" y="97">AD6</text>
<text x="234.4" y="97">A11</text>
<text x="47.2" y="119.3">TXPC</text>
<text x="45.7" y="120.9" transform="rotate(90 45.7 120.9)">RSTPC</text>
<text x="47.2" y="128.6">RXPC</text>
<text x="80.5" y="161.8">RESET</text>
<text x="173.7" y="160.2" transform="rotate(90 173.7 160.2)">PA0</text>
<text x="175.5" y="160.2" transform="rotate(90 175.5 160.2)">PA2</text>
<text x="177.4" y="160.2" transform="rotate(90 177.4 160.2)">PA4</text>
<text x="179.2" y="160.2" transform="rotate(90 179.2 160.2)">PA6</text>
<text x="184.8" y="160.2" transform="rotate(90 184.8 160.2)">PA7</text>
<text x="186.6" y="160.2" transform="rotate(90 186.6 160.2)">PA5</text>
<text x="188.5" y="160.2" transform="rotate(90 188.5 160.2)">PA3</text>
<text x="190.3" y="160.2" transform="rotate(90 190.3 160.2)">PA1</text>
<text x="136.6" y="162.1" transform="rotate(90 136.6 162.1)">RX</text>
<text x="142.2" y="162.1" transform="rotate(90 142.2 162.1)">PD5</text>
<text x="144" y="162.1" transform="rotate(90 144 162.1)">PD4</text>
<text x="145.9" y="162.1" transform="rotate(90 145.9 162.1)">PD3</text>
<text x="147.7" y="162.1" transform="rotate(90 147.7 162.1)">PD2</text>
<text x="151.4" y="162.1" transform="rotate(90 151.4 162.1)">TX</text>
</g>
<g font-size="1.7" fill="#00f">
<text x="98.6" y="106.8" transform="rotate(-90 98.6 106.8)">+</text>
<text x="77.4" y="115.2">+</text>
<text x="71.8" y="124.6">+</text>
<text x="76.5" y="132.9" transform="rotate(-180 76.5 132.9)">+</text>
<text x="253.5" y="145">+</text>
</g>
<g font-size="1.4">
<text x="25" y="7.7">1</text>
<text x="58.6" y="7.7">2</text>
<text x="92.3" y="7.7">3</text>
<text x="126" y="7.7">4</text>
<text x="159.7" y="7.7">5</text>
<text x="193.3" y="7.7">6</text>
<text x="227" y="7.7">7</text>
<text x="260.7" y="7.7">8</text>
<text x="6.9" y="33">A</text>
<text x="278.1" y="33">A</text>
<text x="6.9" y="80.3">B</text>
<text x="278.1" y="80.3">B</text>
<text x="6.9" y="127.5">C</text>
<text x="278.1" y="127.5">C</text>
<text x="6.9" y="174.8">D</text>
<text x="278.1" y="174.8">D</text>
<text x="25" y="198.6">1</text>
<text x="58.6" y="198.6">2</text>
<text x="92.3" y="198.6">3</text>
<text x="126" y="198.6">4</text>
<text x="159.7" y="198.6">5</text>
<text x="193.3" y="198.6">6</text>
<text x="227" y="198.6">7</text>
<text x="260.7" y="198.6">8</text>
</g>
</svg>
